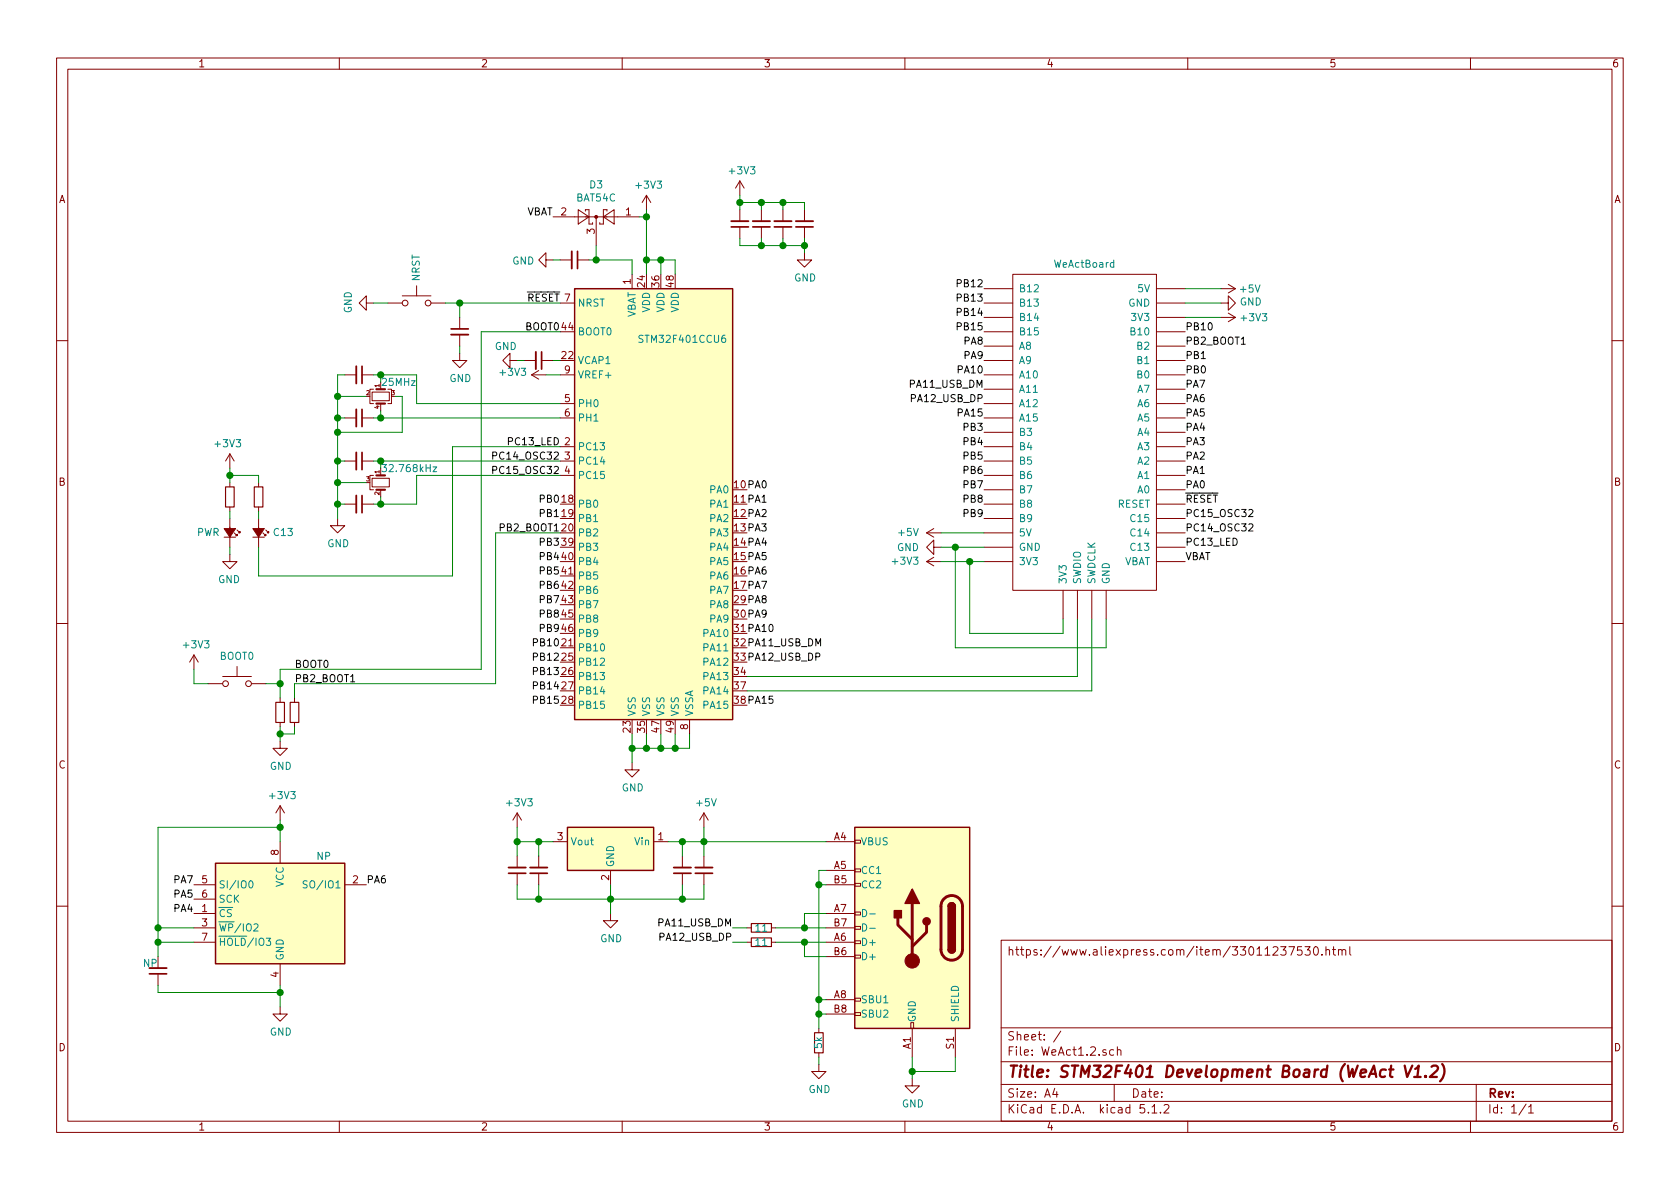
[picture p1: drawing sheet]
<svg xmlns="http://www.w3.org/2000/svg" width="297mm" height="210mm" viewBox="0 0 297 210" stroke-linecap="round" stroke-linejoin="round" font-family="sans-serif">
<g fill="none" stroke="#840000" stroke-width=".18">
<path d="M10 10.3h277v189.9h-277zM12 12.2h273v186.1h-273zM60 10.3v1.9M110 10.3v1.9M160 10.3v1.9M210 10.3v1.9M260 10.3v1.9M97.8 38.3h15.2M102.2 37.1l1.9 1.2-1.9 1.3zM103.5 37.3v-.2h.6v2.5h.7v-.2M105.4 38.3v5.1M106.7 38.3l1.9-1.2v2.5z"/>
<path d="M107.3 37.3v-.2h-.6v2.5h-.7v-.2M114.3 34.5l-.8 1.3M114.3 34.5v2.6M114.3 34.5l.8 1.3M130.8 32v2.5M130.8 37.1v2M130.8 32l-.8 1.3M130.8 32l.8 1.3M134.6 37.1v2M138.4 37.1v2M142.2 37.1v2M64.8 53.6v1.3l-1.3-1.3 1.3-1.3v1.3h1.2"/>
<path d="M68.6 53.6h2.5M71.1 52.3h5.1M73.7 50.5v1.8M76.2 53.6h2.5M81.3 56.1v2.1M81.3 59.2v2M96.5 46v-1.3l-1.3 1.3 1.3 1.2v-1.2h1.3M99.1 53.6h2.5M99.1 46h2M102.1 46h2M111.8 48.5v2.5M130.8 40.1v2.1"/>
<path d="M134.6 40.1v2.1M138.4 40.1v2.1M142.2 44.7v1.3h1.3l-1.3 1.2-1.2-1.2h1.2M142.2 40.1v2.1M174 53.6h5.1M174 51h5.1M174 56.1h5.1M174 58.7h5.1M179.1 48.5h25.4v55.9h-25.4zM204.5 53.6h5M204.5 51h5M204.5 56.1h5"/>
<path d="M204.5 58.7h5M215.9 53.6h1.3v-1.3l1.2 1.3-1.2 1.3v-1.3M215.9 51h2.5M215.9 56.1h2.5M217.2 50.3l1.2 .7M217.2 55.4l1.2 .7M218.4 51l-1.2 .8M218.4 56.1l-1.2 .8M10 60.2h2M61 73.9h2M61 66.3h2M64 73.9h2"/>
<path d="M64 66.3h2M65.8 69.3h3v1.6h-3zM66 68.8h-.6v2.6h.6M67.3 71.4v1.2M68.6 68.8h.6v2.6h-.6M81.3 62.5v1.2h1.2l-1.2 1.3-1.3-1.3h1.3M90.2 63.7v-1.2l-1.3 1.2 1.3 1.3v-1.3h1.2M92.7 63.7h2M94 66.3h2.5M94 66.3l1.2 .8M95.2 65.5l-1.2 .8M95.8 63.7h2"/>
<path d="M99.1 79h2.5M99.1 71.4h2.5M99.1 73.9h2.5M99.1 66.3h2.5M174 79h5.1M174 71.4h5.1M174 73.9h5.1M174 66.3h5.1M174 61.2h5.1M174 63.7h5.1M174 68.8h5.1M174 76.4h5.1"/>
<path d="M204.5 79h5M204.5 71.4h5M204.5 73.9h5M204.5 66.3h5M204.5 61.2h5M204.5 63.7h5M204.5 68.8h5M204.5 76.4h5M285 60.2h2M39.6 95h2.1M40.6 98v1.3h-1.2l1.2 1.3 1.3-1.3h-1.3M40.6 80.3v2.5"/>
<path d="M40.6 85.3v.8M40.6 89.7v.7M40.6 91.7v5.1M40.6 80.3l.8 1.2M40.6 80.3l-.7 1.2M41.4 94.2l.5 .5v-.2v.2h-.2M41.9 93.7l.5 .5v-.2v.2h-.2M44.7 95h2M45.7 85.3v.8M45.7 89.7v.7M45.7 91.7v5.1M46.5 94.2l.5 .5v-.2v.2h-.3"/>
<path d="M47 93.7l.5 .5v-.2v.2h-.3M59.7 91.7v1.3h1.3l-1.3 1.2-1.3-1.2h1.3M61 81.5h2M61 89.1h2M64 81.5h2M64 89.1h2M65.8 84.6h3v1.5h-3zM66 84.1h-.6v2.5h.6M67.3 82.8v1.3M67.3 86.6v1.3M99.1 81.5h2.5M99.1 84.1h2.5"/>
<path d="M163.8 94.2h2.6M163.8 99.3h2.6M163.8 99.3l1.3 .8M163.8 94.2l1.3 .8M165.1 96.8v-1.3l-1.3 1.3 1.3 1.2v-1.2h1.3M165.1 98.5l-1.3 .8M165.1 93.5l-1.3 .7M174 81.5h5.1M174 84.1h5.1M174 89.1h5.1M174 86.6h5.1M174 91.7h5.1"/>
<path d="M174 94.2h5.1M174 96.8h5.1M174 99.3h5.1M204.5 81.5h5M204.5 84.1h5M204.5 89.1h5M204.5 86.6h5M204.5 91.7h5M204.5 94.2h5M204.5 96.8h5M204.5 99.3h5M10 110.3h2"/>
<path d="M34.3 115.8l-.8 1.3M34.3 115.8v2.6M34.3 115.8l.8 1.3M39.4 119.6h5M41.9 117.9v1.7M188 104.4v5.1M190.5 104.4v5.1M193 104.4v5.1M195.6 104.4v5.1M285 110.3h2M36.8 120.9h2.6M44.4 120.9h2.6"/>
<path d="M49.5 131.1v1.2h1.3l-1.3 1.3-1.2-1.3h1.2M49.5 123.4v.8M49.5 127.8v.7M52.1 123.4v.8M52.1 127.8v.7M111.8 134.9v1.2h1.2l-1.2 1.3-1.3-1.3h1.3M121.9 127.2v2.6M34.3 156.5h3.8M34.3 159h3.8M49.5 142.5v2.5M49.5 148.8v3.8M49.5 142.5l-.7 1.3"/>
<path d="M49.5 142.5l.8 1.3M61 156.5h3.8M91.4 143.8v2.5M91.4 151.4v2M91.4 154.4v2.1M91.4 143.8l-.7 1.2M91.4 143.8l.8 1.2M95.2 151.4v2M95.2 154.4v2.1M97.8 148.8h2.5M107.9 153.9v2.6M115.6 148.8h2.5"/>
<path d="M120.6 151.4v2M120.6 154.4v2.1M124.5 143.8v2.5M124.5 151.4v2M124.5 154.4v2.1M124.5 143.8l-.8 1.2M124.5 143.8l.7 1.2M146 156.5h5.1M146 148.8h5.1M146 153.9h5.1M151.1 156.2h1v.5h-1zM151.1 153.7h1v.5h-1z"/>
<path d="M151.1 148.6h1v.5h-1zM10 160.2h2M27.9 172.2v2M34.3 161.5h3.8M34.3 164.1h3.8M34.3 166.6h3.8M49.5 178v1.3h1.3l-1.3 1.3-1.2-1.3h1.2M49.5 170.4v3.8M107.9 161.5v1.3h1.3l-1.3 1.3-1.2-1.3h1.2M132.1 164.1h.7M132.1 166.6h.7M136.4 164.1h.8"/>
<path d="M136.4 166.6h.8M146 161.5h5.1M146 164.1h5.1M146 166.6h5.1M146 176.8h5.1M146 169.2h5.1M146 179.3h5.1M151.1 179.1h1v.5h-1zM151.1 176.5h1v.5h-1zM151.1 168.9h1v.5h-1zM151.1 166.4h1v.5h-1zM151.1 163.8h1v.5h-1z"/>
<path d="M151.1 161.3h1v.5h-1zM177 166.3h108v32h-108zM226.4 167.4h1l-.5 .6 .4 .1v.7l-.2 .1-.7-.1M227.9 167.4h1l-.7 1.5M230.1 167.4h-.7v.7l.2-.1h.5l.1 .3-.1 .5-.2 .1-.5-.1M230.7 167.4h.9l-.4 .6 .4 .1v.7l-.2 .1-.7-.1M232.4 167.5l.2-.1a.8 .8 0 0 1 .5 .8 .8 .8 0 0 1-.5 .7 1 1 0 0 1-.2-1.4zM233.7 168.8v.1M234.4 168l.2-.1 .4 .1 .1 .9M234.4 167.4v1.5M235.6 167.9h.5M235.8 167.4v1.3l.3 .2"/>
<path d="M236.7 168l.2-.1 .3 .1 .1 .9M236.7 167.9v1M237.3 168.1a.36 .36 0 0 1 .3-.2 .36 .36 0 0 1 .3 .2v.8M238.7 167.4v1.3l.2 .2M285 160.2h2M60 198.3v1.9M110 198.3v1.9M144.8 188.2v1.3h1.2l-1.2 1.2-1.3-1.2h1.3M144.8 181.9v.7M144.8 186.2v.7M160 198.3v1.9M161 180.8h.5v1.1h-.5z"/>
<path d="M161.3 190.7v1.3h1.3l-1.3 1.3-1.3-1.3h1.3M161.3 181.9v5M168.9 181.9v5M177 194.8h108M177 191.8h108M177 187.8h108M177 181.8h108M186.5 192.5l-.4 1h1M186.8 193v1M187.6 182.3l-1.3 2M196.9 185.7l-.4-.1-.3 .3 .1 .6 .2 .1 .4-.1M197 191.8v3"/>
<path d="M197.6 185.7a.37 .37 0 0 1 .6 .1v.8M197.6 185.1v1.5M202.3 195.3h-.7l-.1 .7 .3-.1 .5 .1 .1 .2-.1 .5-.2 .1-.6-.1M203 196.7v.1M203.7 195.8l.4-.5v1.5M203.7 196.8h.8M205.2 196.7v.1M205.8 195.5l.2-.2h.4l.3 .5-.9 1h.9M210 198.3v1.9M260 198.3v1.9M261 191.8v6.5M269.8 195.2l-1.2 2"/>
<path d="M270.3 195.8l.4-.5v1.5M270.3 196.8h.8"/>
<circle cx="71.6" cy="53.6" r=".51"/>
<circle cx="75.7" cy="53.6" r=".51"/>
<circle cx="39.9" cy="120.9" r=".51"/>
<circle cx="43.9" cy="120.9" r=".51"/>
</g>
<path d="M248.4 188.4l.4 2 .9-2M250 190.4h1.2M250.2 189l.7-.6-.3 2M252.1 190.3l-.1 .1-.1-.1h.2l-.1 .1M253.1 188.6l.3-.2h.5a.46 .46 0 0 1 .3 .6l-.1 .3-1.3 1.1h1.3M255 188.2a2.31 2.31 0 0 1-.4 3" fill="none" stroke="#840000" stroke-width=".41"/>
<g fill="#ffffc2" stroke="#ffffc2" stroke-width=".18">
<path d="M101.6 51h27.9v76.2h-27.9z"/>
<path d="M38.1 152.6h22.9v17.8h-22.9z"/>
<path d="M151.1 146.3h20.3v35.6h-20.3z"/>
<path d="M100.3 146.3h15.3v7.6h-15.3z"/>
</g>
<path d="M101.6 51h27.9v76.2h-27.9zM38.1 152.6h22.9v17.8h-22.9zM100.3 146.3h15.3v7.6h-15.3zM151.1 146.3h20.3v35.6h-20.3zM167.6 167.9a.63 .63 0 0 0 .7 .6 .63 .63 0 0 0 .6-.6M167.6 160.3a.63 .63 0 0 1 .7-.7 .63 .63 0 0 1 .6 .7" fill="none" stroke="#840000" stroke-width=".25"/>
<path d="M66.5 68.8h1.6M66.5 71.4h1.6M66.5 84.1h1.6M66.5 86.6h1.6" fill="none" stroke="#840000" stroke-width=".38"/>
<path d="M196.9 46.5l-.3-.1-.3 .3 .1 .5h.5M196.9 46v1.3M67.5 82.1h.8l-.4 .5 .4 .1v.6l-.2 .1-.6-.1M76.6 82.6h.6l-.6 .8h.6M44.1 155.9l.2-.2a.67 .67 0 0 1 .4 .7 .67 .67 0 0 1-.4 .6l-.3-.2v-.3zM54.3 155.8l-.5-.1-.2 .2v.3l.6 .3 .1 .3-.2 .2h-.5M44.9 163.5l.5-.1 .2 .3v.2l-.8 .7h.8M47.1 165.9h.8l-.5 .5 .4 .1v.6l-.5 .1-.2-.1M152.5 160.8a.64 .64 0 0 1 .7 .7 .64 .64 0 0 1-.7 .6zM152.5 163.4a.64 .64 0 0 1 .7 .6 .64 .64 0 0 1-.7 .6zM153.8 161.6h1M153.8 164.2h1" fill="none" stroke="#008484" stroke-width=".18"/>
<g fill="none" stroke="#840000" stroke-width=".33">
<path d="M129.3 39.1h3M133.1 39.1h3M136.9 39.1h3.1M140.7 39.1h3.1M79.8 59.2h3M101.1 44.4v3.1M63 64.8v3M63 72.4v3M94.7 62.2v3.1M63 80v3.1M63 87.6v3.1M89.9 153.4h3.1"/>
<path d="M93.7 153.4h3.1M119.1 153.4h3.1M122.9 153.4h3.1M26.4 171.2h3.1"/>
</g>
<g fill="none" stroke="#840000" stroke-width=".3">
<path d="M79.8 58.2h3M102.1 44.4v3.1M129.3 40.1h3M133.1 40.1h3M136.9 40.1h3.1M140.7 40.1h3.1M64 64.8v3M64 72.4v3M95.8 62.2v3.1M64 80v3.1M64 87.6v3.1M89.9 154.4h3.1"/>
<path d="M93.7 154.4h3.1M119.1 154.4h3.1M122.9 154.4h3.1M26.4 172.2h3.1"/>
</g>
<g fill="none" stroke="#008400" stroke-width=".18">
<path d="M113 38.3h1.3M114.3 37.1v11.4M130.8 34.5v2.6M130.8 35.8h11.4v1.3M134.6 35.8v1.3M138.4 35.8v1.3M66 53.6h2.6M78.7 53.6h20.4M81.3 53.6v2.5M97.8 46h1.3M99.1 58.7h-14v59.7h-35.6v5M104.1 46h7.7v2.5"/>
<path d="M105.4 43.4v2.6M114.3 46h5.1v2.5M116.8 46v2.5M130.8 42.2v1.2h11.4M134.6 42.2v1.2M138.4 42.2v1.2M142.2 42.2v2.5M209.5 53.6h6.4M209.5 56.1h6.4M209.5 51h6.4M59.7 73.9h1.3M59.7 70.1h5.1"/>
<path d="M61 66.3h-1.3v25.4M66 66.3h7.7v5.1h25.4M66 73.9h33.1M67.3 66.3v1.3M67.3 72.6v1.3M69.8 70.1h1.3v6.3h-11.4M81.3 61.2v1.3M91.4 63.7h1.3M96.5 66.3h2.6M97.8 63.7h1.3M99.1 79h-19.1v22.8h-34.3v-5M40.6 84.1h5.1v1.2"/>
<path d="M40.6 82.8v2.5M40.6 90.4v1.3M40.6 96.8v1.2M45.7 90.4v1.3M59.7 89.1h1.3M59.7 85.3h5.1M59.7 81.5h1.3M66 81.5h33.1M67.3 81.5v1.3M67.3 87.9v1.2M99.1 84.1h-25.4v5h-7.7M99.1 94.2h-11.5v26.7h-35.5v2.5"/>
<path d="M166.4 94.2h7.6M166.4 99.3h7.6M166.4 96.8h7.6M168.9 96.8v17.7h26.7v-5M171.4 99.3v12.7h16.6v-2.5M34.3 118.4v2.5h2.5M190.5 109.5v10.1h-58.4M193 109.5v12.7h-60.9M47 120.9h2.5M49.5 128.5v2.6M52.1 128.5v1.3h-2.6M111.8 129.8v5.1"/>
<path d="M114.3 129.8v2.5M116.8 129.8v2.5M119.4 129.8v2.5M121.9 129.8v2.5h-10.1M49.5 145v3.8M49.5 146.3h-21.6v22.9M91.4 146.3v5.1M91.4 156.5v2.5h33.1v-2.5M91.4 148.8h6.4M95.2 148.8v2.6M95.2 156.5v2.5M107.9 156.5v5"/>
<path d="M118.1 148.8h27.9M120.6 148.8v2.6M120.6 156.5v2.5M124.5 146.3v5.1M144.8 156.5h1.2M146 153.9h-1.2v28M27.9 164.1h6.4M27.9 166.6h6.4M27.9 174.2v1.3h21.6M49.5 174.2v3.8M129.5 164.1h2.6M129.5 166.6h2.6"/>
<path d="M137.2 164.1h8.8M137.2 166.6h8.8M142.2 166.6v2.6h3.8M144.8 179.3h1.2M144.8 176.8h1.2M146 161.5h-3.8v2.6M144.8 186.9v1.3M161.3 186.9v3.8M168.9 186.9v2.6h-7.6"/>
</g>
<g fill="#008400" stroke="#008400" stroke-width=".25">
<circle cx="59.7" cy="85.3" r=".51"/>
<circle cx="59.7" cy="70.1" r=".51"/>
<circle cx="59.7" cy="73.9" r=".51"/>
<circle cx="40.6" cy="84.1" r=".51"/>
<circle cx="171.5" cy="99.3" r=".51"/>
<circle cx="168.9" cy="96.8" r=".51"/>
<circle cx="116.8" cy="46" r=".51"/>
<circle cx="67.3" cy="73.9" r=".51"/>
<circle cx="67.3" cy="66.3" r=".51"/>
<circle cx="59.7" cy="76.4" r=".51"/>
<circle cx="59.7" cy="81.5" r=".51"/>
<circle cx="59.7" cy="89.1" r=".51"/>
<circle cx="67.3" cy="81.5" r=".51"/>
<circle cx="67.3" cy="89.1" r=".51"/>
<circle cx="49.5" cy="129.8" r=".51"/>
<circle cx="49.5" cy="120.9" r=".51"/>
<circle cx="114.3" cy="46" r=".51"/>
<circle cx="114.3" cy="38.3" r=".51"/>
<circle cx="105.4" cy="46" r=".51"/>
<circle cx="81.3" cy="53.6" r=".51"/>
<circle cx="111.8" cy="132.3" r=".51"/>
<circle cx="116.8" cy="132.3" r=".51"/>
<circle cx="114.3" cy="132.3" r=".51"/>
<circle cx="119.4" cy="132.3" r=".51"/>
<circle cx="138.4" cy="43.4" r=".51"/>
<circle cx="134.6" cy="43.4" r=".51"/>
<circle cx="130.8" cy="35.8" r=".51"/>
<circle cx="138.4" cy="35.8" r=".51"/>
<circle cx="134.6" cy="35.8" r=".51"/>
<circle cx="142.2" cy="43.4" r=".51"/>
<circle cx="161.3" cy="189.5" r=".51"/>
<circle cx="91.4" cy="148.8" r=".51"/>
<circle cx="95.3" cy="148.8" r=".51"/>
<circle cx="120.7" cy="148.8" r=".51"/>
<circle cx="124.5" cy="148.8" r=".51"/>
<circle cx="108" cy="159" r=".51"/>
<circle cx="95.3" cy="159" r=".51"/>
<circle cx="120.7" cy="159" r=".51"/>
<circle cx="142.2" cy="164.1" r=".51"/>
<circle cx="142.2" cy="166.6" r=".51"/>
<circle cx="144.8" cy="156.5" r=".51"/>
<circle cx="144.8" cy="176.8" r=".51"/>
<circle cx="144.8" cy="179.3" r=".51"/>
<circle cx="49.5" cy="146.3" r=".51"/>
<circle cx="27.9" cy="164.1" r=".51"/>
<circle cx="27.9" cy="166.6" r=".51"/>
<circle cx="49.5" cy="175.5" r=".51"/>
</g>
<g fill="#840000" stroke="#840000" stroke-width=".18">
<path d="M39.6 93.5h2.1l-1.1 1.5z"/>
<path d="M44.7 93.5h2l-1 1.5z"/>
<circle cx="105.4" cy="38.3" r=".25"/>
<circle cx="161.3" cy="169.9" r="1.27"/>
</g>
<path d="M39.9 86.1h1.5v3.6h-1.5zM45 86.1h1.5v3.6h-1.5zM48.8 124.2h1.5v3.6h-1.5zM51.3 124.2h1.5v3.6h-1.5zM132.8 163.3h3.6v1.5h-3.6zM132.8 165.9h3.6v1.5h-3.6zM144 182.6h1.5v3.6h-1.5z" fill="none" stroke="#840000" stroke-width=".2"/>
<path d="M219.5 60.9h.7M87.1 80.6l.6-.1 .1-.4-.2-.2h-.5v1.3M87.1 83.1h.6l.1-.5-.2-.1h-.5v1.2M220.8 92.8l.5-.2 .2 .4-.7 .9h.7M220.8 90.2l.5-.1 .2 .3-.7 1h.7M62 120.6h.7" fill="none" stroke="#000" stroke-width=".18"/>
<path d="M161.3 159.8v10.1M166.8 159a1.9 1.9 0 0 1 2.1-.5 1.9 1.9 0 0 1 1.3 1.8v7.6a1.9 1.9 0 0 1-1.9 1.9 1.9 1.9 0 0 1-1.9-1.9v-7.8l.1-.5zM158.7 162.3v1.3l2.6 2.5M163.8 163.6v1.2l-2.5 2.6" fill="none" stroke="#840000" stroke-width=".51"/>
<g fill="#840000" stroke="#840000" stroke-width=".25">
<path d="M167.6 167.9h1.3a.63 .63 0 0 1-.6 .6 .63 .63 0 0 1-.7-.6z"/>
<path d="M167.8 159.8a.63 .63 0 0 1 .7-.1 .63 .63 0 0 1 .4 .6h-1.3z"/>
<path d="M167.6 160.3h1.3v7.6h-1.3z"/>
<path d="M158.1 161h1.3v1.3h-1.3z"/>
<path d="M161.3 157.2l1.3 2.6h-2.6z"/>
<circle cx="163.8" cy="162.9" r=".63"/>
</g>
<text font-size="2.8" fill="#840000" x="178" y="190.5">Title: STM32F401 Development Board (WeAct V1.2)</text>
<g font-size="2.1" fill="#840000">
<text x="178" y="169">https://www.aliexpress.com/item/33011237530.html</text>
<text x="178" y="184">Sheet: /</text>
<text x="178" y="186.7">File: WeAct1.2.sch</text>
<text x="178" y="196.9">KiCad E.D.A. kicad 5.1.2</text>
<text x="178" y="194.1">Size: A4</text>
<text x="200" y="194.1">Date:</text>
<text x="263" y="194.1">Rev:</text>
<text x="263" y="196.9">Id: 1/1</text>
</g>
<g font-size="1.8" fill="#840000">
<text x="35" y="11.9">1</text>
<text x="85" y="11.9">2</text>
<text x="135" y="11.9">3</text>
<text x="185" y="11.9">4</text>
<text x="235" y="11.9">5</text>
<text x="285" y="11.9">6</text>
<text x="10.4" y="35.9">A</text>
<text x="285.4" y="35.9">A</text>
<text x="99.2" y="38.1">2</text>
<text x="105.2" y="41.4" transform="rotate(-90 105.2 41.4)">3</text>
<text x="110.6" y="38.1">1</text>
<text x="111.5" y="50.3" transform="rotate(-90 111.5 50.3)">1</text>
<text x="114" y="50.7" transform="rotate(-90 114 50.7)">24</text>
<text x="116.6" y="50.7" transform="rotate(-90 116.6 50.7)">36</text>
<text x="119.1" y="50.7" transform="rotate(-90 119.1 50.7)">48</text>
<text x="99.4" y="58.4">44</text>
<text x="99.4" y="63.5">22</text>
<text x="99.8" y="71.1">5</text>
<text x="99.8" y="66">9</text>
<text x="99.8" y="73.7">6</text>
<text x="99.8" y="81.3">3</text>
<text x="99.8" y="83.8">4</text>
<text x="10.4" y="85.9">B</text>
<text x="99.4" y="88.9">18</text>
<text x="285.4" y="85.9">B</text>
<text x="99.4" y="91.4">19</text>
<text x="99.4" y="94">20</text>
<text x="99.4" y="96.5">39</text>
<text x="99.4" y="99.1">40</text>
<text x="99.4" y="101.6">41</text>
<text x="99.4" y="104.1">42</text>
<text x="99.4" y="106.7">43</text>
<text x="99.4" y="109.2">45</text>
<text x="99.4" y="111.8">46</text>
<text x="99.4" y="114.3">21</text>
<text x="99.4" y="116.8">25</text>
<text x="99.4" y="119.4">26</text>
<text x="129.8" y="119.4">34</text>
<text x="99.4" y="121.9">27</text>
<text x="99.4" y="124.5">28</text>
<text x="129.8" y="121.9">37</text>
<text x="111.5" y="129.5" transform="rotate(-90 111.5 129.5)">23</text>
<text x="114" y="129.5" transform="rotate(-90 114 129.5)">35</text>
<text x="116.6" y="129.5" transform="rotate(-90 116.6 129.5)">47</text>
<text x="119.1" y="129.5" transform="rotate(-90 119.1 129.5)">49</text>
<text x="121.7" y="129" transform="rotate(-90 121.7 129)">8</text>
<text x="10.4" y="135.9">C</text>
<text x="285.4" y="135.9">C</text>
<text x="98.6" y="148.6">3</text>
<text x="116.4" y="148.6">1</text>
<text x="147.5" y="148.6">A4</text>
<text x="49.3" y="151.2" transform="rotate(-90 49.3 151.2)">8</text>
<text x="107.7" y="155.7" transform="rotate(-90 107.7 155.7)">2</text>
<text x="147.5" y="153.7">A5</text>
<text x="35.7" y="161.3">1</text>
<text x="35.7" y="156.2">5</text>
<text x="35.7" y="158.7">6</text>
<text x="62.4" y="156.2">2</text>
<text x="147.5" y="161.3">A7</text>
<text x="147.5" y="156.2">B5</text>
<text x="35.7" y="163.8">3</text>
<text x="35.7" y="166.4">7</text>
<text x="147.5" y="166.4">A6</text>
<text x="147.5" y="163.8">B7</text>
<text x="49.3" y="172.8" transform="rotate(-90 49.3 172.8)">4</text>
<text x="147.5" y="168.9">B6</text>
<text x="147.5" y="176.5">A8</text>
<text x="147.5" y="179.1">B8</text>
<text x="10.4" y="185.9">D</text>
<text x="161" y="185.5" transform="rotate(-90 161 185.5)">A1</text>
<text x="168.7" y="185.5" transform="rotate(-90 168.7 185.5)">S1</text>
<text x="285.4" y="185.9">D</text>
<text x="35" y="199.9">1</text>
<text x="85" y="199.9">2</text>
<text x="135" y="199.9">3</text>
<text x="185" y="199.9">4</text>
<text x="235" y="199.9">5</text>
<text x="285" y="199.9">6</text>
</g>
<g font-size="1.8" fill="#008484">
<text x="102" y="35.6">BAT54C</text>
<text x="104.3" y="33.3">D3</text>
<text x="112.6" y="33.4">+3V3</text>
<text x="129.1" y="30.8">+3V3</text>
<text x="90.6" y="46.8">GND</text>
<text x="186.5" y="47.3">WeActBoard</text>
<text x="74.2" y="49.8" transform="rotate(-90 74.2 49.8)">NRST</text>
<text x="140.4" y="49.8">GND</text>
<text x="180.1" y="51.7">B12</text>
<text x="201.3" y="51.7">5V</text>
<text x="219.4" y="51.7">+5V</text>
<text x="62.2" y="55.4" transform="rotate(-90 62.2 55.4)">GND</text>
<text x="102.1" y="59.3">BOOT0</text>
<text x="102.1" y="54.2">NRST</text>
<text x="112.4" y="56.4" transform="rotate(-90 112.4 56.4)">VBAT</text>
<text x="114.9" y="55.3" transform="rotate(-90 114.9 55.3)">VDD</text>
<text x="117.5" y="55.3" transform="rotate(-90 117.5 55.3)">VDD</text>
<text x="120" y="55.3" transform="rotate(-90 120 55.3)">VDD</text>
<text x="180.1" y="54.2">B13</text>
<text x="180.1" y="56.8">B14</text>
<text x="180.1" y="59.3">B15</text>
<text x="199.5" y="54.2">GND</text>
<text x="200.2" y="59.3">B10</text>
<text x="200.3" y="56.8">3V3</text>
<text x="219.2" y="54">GND</text>
<text x="219.6" y="56.8">+3V3</text>
<text x="87.5" y="61.9">GND</text>
<text x="102.1" y="64.4">VCAP1</text>
<text x="113.4" y="60.6">STM32F401CCU6</text>
<text x="180.1" y="64.4">A9</text>
<text x="180.1" y="61.8">A8</text>
<text x="201.2" y="61.8">B2</text>
<text x="201.2" y="64.4">B1</text>
<text x="67.7" y="68.2">25MHz</text>
<text x="79.5" y="67.6">GND</text>
<text x="88.6" y="66.5">+3V3</text>
<text x="102.1" y="66.9">VREF+</text>
<text x="180.1" y="66.9">A10</text>
<text x="180.1" y="69.5">A11</text>
<text x="201.2" y="66.9">B0</text>
<text x="201.2" y="69.5">A7</text>
<text x="102.1" y="72">PH0</text>
<text x="102.1" y="74.5">PH1</text>
<text x="180.1" y="72">A12</text>
<text x="180.1" y="74.5">A15</text>
<text x="180.1" y="77.1">B3</text>
<text x="201.2" y="72">A6</text>
<text x="201.2" y="74.5">A5</text>
<text x="201.2" y="77.1">A4</text>
<text x="38.2" y="79.1">+3V3</text>
<text x="68.1" y="83.5">32.768kHz</text>
<text x="102.1" y="79.6">PC13</text>
<text x="102.1" y="82.2">PC14</text>
<text x="180.1" y="79.6">B4</text>
<text x="180.1" y="82.2">B5</text>
<text x="201.2" y="79.6">A3</text>
<text x="201.2" y="82.2">A2</text>
<text x="102.1" y="89.8">PB0</text>
<text x="102.1" y="84.7">PC15</text>
<text x="125.6" y="87.2">PA0</text>
<text x="125.6" y="89.8">PA1</text>
<text x="180.1" y="84.7">B6</text>
<text x="180.1" y="87.2">B7</text>
<text x="180.1" y="89.8">B8</text>
<text x="197.6" y="89.8">RESET</text>
<text x="201.2" y="84.7">A1</text>
<text x="201.2" y="87.2">A0</text>
<text x="34.8" y="94.8">PWR</text>
<text x="48.5" y="94.8">C13</text>
<text x="102.1" y="92.3">PB1</text>
<text x="102.1" y="94.9">PB2</text>
<text x="125.6" y="92.3">PA2</text>
<text x="125.6" y="94.9">PA3</text>
<text x="159" y="94.8">+5V</text>
<text x="180.1" y="92.3">B9</text>
<text x="180.1" y="94.9">5V</text>
<text x="200.2" y="92.3">C15</text>
<text x="200.2" y="94.9">C14</text>
<text x="57.9" y="96.8">GND</text>
<text x="102.1" y="97.4">PB3</text>
<text x="102.1" y="99.9">PB4</text>
<text x="125.6" y="97.4">PA4</text>
<text x="125.6" y="99.9">PA5</text>
<text x="157.9" y="99.9">+3V3</text>
<text x="158.6" y="97.5">GND</text>
<text x="180.1" y="97.4">GND</text>
<text x="180.1" y="99.9">3V3</text>
<text x="198.6" y="99.9">VBAT</text>
<text x="200.2" y="97.4">C13</text>
<text x="38.6" y="103.1">GND</text>
<text x="102.1" y="102.5">PB5</text>
<text x="102.1" y="105">PB6</text>
<text x="102.1" y="107.6">PB7</text>
<text x="125.6" y="102.5">PA6</text>
<text x="125.6" y="105">PA7</text>
<text x="125.6" y="107.6">PA8</text>
<text x="188.6" y="103.4" transform="rotate(-90 188.6 103.4)">3V3</text>
<text x="191.1" y="103.4" transform="rotate(-90 191.1 103.4)">SWDIO</text>
<text x="193.7" y="103.4" transform="rotate(-90 193.7 103.4)">SWDCLK</text>
<text x="196.2" y="103.4" transform="rotate(-90 196.2 103.4)">GND</text>
<text x="102.1" y="110.1">PB8</text>
<text x="102.1" y="112.6">PB9</text>
<text x="124.6" y="112.6">PA10</text>
<text x="125.6" y="110.1">PA9</text>
<text x="32.6" y="114.6">+3V3</text>
<text x="38.9" y="116.7">BOOT0</text>
<text x="102.1" y="115.2">PB10</text>
<text x="102.1" y="117.7">PB12</text>
<text x="124.6" y="115.2">PA11</text>
<text x="124.6" y="117.7">PA12</text>
<text x="102.1" y="120.3">PB13</text>
<text x="102.1" y="122.8">PB14</text>
<text x="102.1" y="125.3">PB15</text>
<text x="124.6" y="120.3">PA13</text>
<text x="124.6" y="122.8">PA14</text>
<text x="124.6" y="125.3">PA15</text>
<text x="112.4" y="126.7" transform="rotate(-90 112.4 126.7)">VSS</text>
<text x="114.9" y="126.7" transform="rotate(-90 114.9 126.7)">VSS</text>
<text x="117.5" y="126.7" transform="rotate(-90 117.5 126.7)">VSS</text>
<text x="120" y="126.7" transform="rotate(-90 120 126.7)">VSS</text>
<text x="122.6" y="126.7" transform="rotate(-90 122.6 126.7)">VSSA</text>
<text x="47.7" y="136.1">GND</text>
<text x="47.8" y="141.3">+3V3</text>
<text x="89.7" y="142.6">+3V3</text>
<text x="109.9" y="139.9">GND</text>
<text x="123.2" y="142.6">+5V</text>
<text x="100.8" y="149.5">Vout</text>
<text x="112.3" y="149.5">Vin</text>
<text x="152.1" y="149.5">VBUS</text>
<text x="56" y="152.1">NP</text>
<text x="108.6" y="153.4" transform="rotate(-90 108.6 153.4)">GND</text>
<text x="152.1" y="154.6">CC1</text>
<text x="38.6" y="157.1">SI/IO0</text>
<text x="38.6" y="159.6">SCK</text>
<text x="50.2" y="156.9" transform="rotate(-90 50.2 156.9)">VCC</text>
<text x="54.6" y="157.1">SO/IO1</text>
<text x="152.1" y="157.1">CC2</text>
<text x="38.6" y="162.2">CS</text>
<text x="38.6" y="164.7">WP/IO2</text>
<text x="38.6" y="167.3">HOLD/IO3</text>
<text x="106.1" y="166.6">GND</text>
<text x="133.7" y="164.8">11</text>
<text x="133.7" y="167.3">11</text>
<text x="152.1" y="167.3">D+</text>
<text x="25.3" y="171">NP</text>
<text x="50.2" y="169.9" transform="rotate(-90 50.2 169.9)">GND</text>
<text x="152.1" y="169.8">D+</text>
<text x="152.1" y="177.4">SBU1</text>
<text x="152.1" y="180">SBU2</text>
<text x="47.7" y="183.1">GND</text>
<text x="145.3" y="185.4" transform="rotate(-90 145.3 185.4)">5k</text>
<text x="161.9" y="180.8" transform="rotate(-90 161.9 180.8)">GND</text>
<text x="169.5" y="180.8" transform="rotate(-90 169.5 180.8)">SHIELD</text>
<text x="143" y="193.3">GND</text>
<text x="159.5" y="195.8">GND</text>
</g>
<g font-size="1.8">
<text x="93" y="38.1">VBAT</text>
<text x="93.2" y="53.3">RESET 7</text>
<text x="169.6" y="50.8">PB12</text>
<text x="169.6" y="53.3">PB13</text>
<text x="93" y="58.4">BOOT0</text>
<text x="169.6" y="55.9">PB14</text>
<text x="169.6" y="58.4">PB15</text>
<text x="209.5" y="58.4">PB10</text>
<text x="170.6" y="61">PA8</text>
<text x="170.6" y="63.5">PA9</text>
<text x="209.5" y="63.5">PB1</text>
<text x="209.5" y="61">PB2_BOOT1</text>
<text x="161.1" y="68.6">PA11_USB_DM</text>
<text x="161.4" y="71.1">PA12_USB_DP</text>
<text x="169.6" y="66">PA10</text>
<text x="209.5" y="66">PB0</text>
<text x="209.5" y="71.1">PA6</text>
<text x="209.5" y="68.6">PA7</text>
<text x="169.6" y="73.7">PA15</text>
<text x="170.6" y="76.2">PB3</text>
<text x="209.5" y="76.2">PA4</text>
<text x="209.5" y="73.7">PA5</text>
<text x="87.9" y="81.3">PC14_OSC32</text>
<text x="87.9" y="83.8">PC15_OSC32</text>
<text x="90.1" y="78.7">PC13_LED 2</text>
<text x="170.6" y="78.7">PB4</text>
<text x="170.6" y="81.3">PB5</text>
<text x="170.6" y="83.8">PB6</text>
<text x="209.5" y="83.8">PA1</text>
<text x="209.5" y="81.3">PA2</text>
<text x="209.5" y="78.7">PA3</text>
<text x="95.6" y="88.9">PB0</text>
<text x="129.8" y="86.4">10PA0</text>
<text x="129.8" y="88.9">11PA1</text>
<text x="170.6" y="86.4">PB7</text>
<text x="170.6" y="88.9">PB8</text>
<text x="209.5" y="86.4">PA0</text>
<text x="209.5" y="88.9">RESET</text>
<text x="88.5" y="94">PB2_BOOT1</text>
<text x="95.6" y="91.4">PB1</text>
<text x="129.8" y="91.4">12PA2</text>
<text x="129.8" y="94">13PA3</text>
<text x="170.6" y="91.4">PB9</text>
<text x="209.5" y="94">PC14_OSC32</text>
<text x="209.5" y="91.4">PC15_OSC32</text>
<text x="95.6" y="96.5">PB3</text>
<text x="95.6" y="99.1">PB4</text>
<text x="95.6" y="101.6">PB5</text>
<text x="129.8" y="96.5">14PA4</text>
<text x="129.8" y="99.1">15PA5</text>
<text x="129.8" y="101.6">16PA6</text>
<text x="209.5" y="96.5">PC13_LED</text>
<text x="209.5" y="99.1">VBAT</text>
<text x="95.6" y="104.1">PB6</text>
<text x="95.6" y="106.7">PB7</text>
<text x="129.8" y="104.1">17PA7</text>
<text x="129.8" y="106.7">29PA8</text>
<text x="95.6" y="109.2">PB8</text>
<text x="95.6" y="111.8">PB9</text>
<text x="129.8" y="111.8">31PA10</text>
<text x="129.8" y="109.2">30PA9</text>
<text x="52.1" y="118.1">BOOT0</text>
<text x="94.6" y="114.3">PB10</text>
<text x="94.6" y="116.8">PB12</text>
<text x="94.6" y="119.4">PB13</text>
<text x="129.8" y="114.3">32PA11_USB_DM</text>
<text x="129.8" y="116.8">33PA12_USB_DP</text>
<text x="52.1" y="120.6">PB2_BOOT1</text>
<text x="94.6" y="121.9">PB14</text>
<text x="94.6" y="124.5">PB15</text>
<text x="129.8" y="124.5">38PA15</text>
<text x="30.9" y="161.3">PA4</text>
<text x="30.9" y="158.7">PA5</text>
<text x="30.9" y="156.2">PA7</text>
<text x="64.8" y="156.2">PA6</text>
<text x="116.7" y="163.8">PA11_USB_DM</text>
<text x="117" y="166.4">PA12_USB_DP</text>
</g>
<g font-size="1.1" fill="#840000">
<text x="64.8" y="69.9">2</text>
<text x="67.1" y="68.5" transform="rotate(-90 67.1 68.5)">1</text>
<text x="69.2" y="69.9">3</text>
<text x="67.1" y="72.3" transform="rotate(-90 67.1 72.3)">4</text>
<text x="67.1" y="83.7" transform="rotate(-90 67.1 83.7)">1</text>
<text x="64.8" y="85.1">3</text>
<text x="67.1" y="87.5" transform="rotate(-90 67.1 87.5)">2</text>
</g>
</svg>
